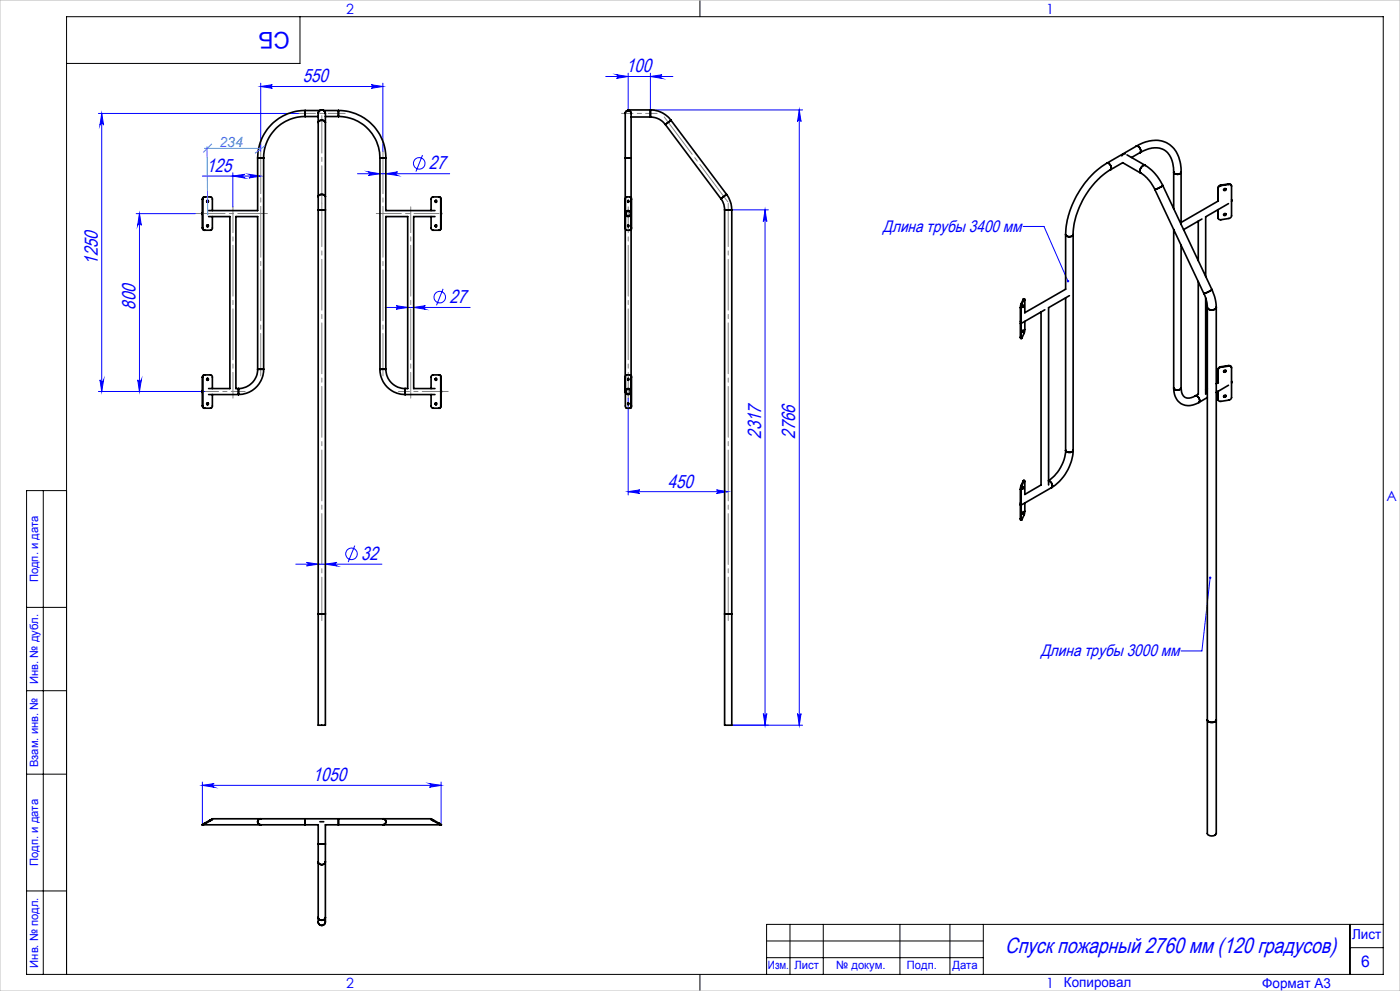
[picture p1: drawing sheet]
<svg xmlns="http://www.w3.org/2000/svg" width="420mm" height="297mm" viewBox="0 0 420 297" stroke-linecap="round" stroke-linejoin="round" font-family="sans-serif">
<g fill="none" stroke="#00f" stroke-width=".3">
<path d="M29.5 34h60M30.5 34l.6 3.5a.55 .55 0 0 0-.6-.5 .55 .55 0 0 0-.5 .5zM30.5 34v83.3M78.2 24.9v20.4M78.2 25.9h36.7M78.2 25.9l3.5-.5a.53 .53 0 0 0-.5 .5 .53 .53 0 0 0 .5 .6zM111.4 25.4l3.5 .5-3.5 .6a.53 .53 0 0 0 .5-.6 .53 .53 0 0 0-.5-.5zM114.9 24.9v20.4M181.7 22.9h20.2M185 22.4l3.5 .5-3.5 .6a.55 .55 0 0 0 .5-.6 .55 .55 0 0 0-.5-.5zM188.5 21.9v11M195.1 22.9l3.5-.5a.55 .55 0 0 0-.5 .5 .55 .55 0 0 0 .5 .6z"/>
<path d="M195.1 21.9v11h45.7M239.8 32.9v184.4M239.8 32.9l.5 3.5a.53 .53 0 0 0-.5-.5 .53 .53 0 0 0-.5 .5zM60.7 52.8h17.5M69.8 52.8l3.6-.6a.55 .55 0 0 0-.6 .6 .55 .55 0 0 0 .6 .5zM69.8 51.8v10.2M74.7 52.2l3.5 .6-3.5 .5a.55 .55 0 0 0 .5-.5 .55 .55 0 0 0-.5-.6zM107.2 52.1h27.7M110.5 51.5l3.5 .6-3.5 .5a.55 .55 0 0 0 .5-.6 .55 .55 0 0 0-.5-.5zM115.7 52.1l3.6-.6a.55 .55 0 0 0-.6 .5 .55 .55 0 0 0 .6 .6zM126.8 46.5l-2 4.9M40.9 64h17.7"/>
<path d="M41.8 64l.6 3.5a.55 .55 0 0 0-.5-.5 .55 .55 0 0 0-.6 .5zM41.8 64v53.3M219.5 62.9h11M229.5 62.9l.5 3.5a.53 .53 0 0 0-.5-.5 .53 .53 0 0 0-.5 .5zM229.5 62.9v154.4M307 67.9h6.2l7.2 16.4M115.6 92.1h25.4M118.8 91.6l3.5 .5-3.5 .6a.53 .53 0 0 0 .5-.6 .53 .53 0 0 0-.5-.5zM124.1 92.1l3.5-.5a.53 .53 0 0 0-.5 .5 .53 .53 0 0 0 .5 .6zM132.9 86.6l-1.9 4.9M29.5 117.3h31.8M30 113.8a.55 .55 0 0 0 .5 .5 .55 .55 0 0 0 .6-.5l-.6 3.5z"/>
<path d="M41.3 113.8a.55 .55 0 0 0 .6 .5 .55 .55 0 0 0 .5-.5l-.6 3.5zM188.5 119.3v29M188.5 147.4l3.4-.6a.53 .53 0 0 0-.5 .6 .53 .53 0 0 0 .5 .5zM188.5 147.4h29.9M214.9 146.8l3.5 .6-3.5 .5a.53 .53 0 0 0 .6-.5 .53 .53 0 0 0-.6-.6zM88.7 169.1h25.9M92 168.6l3.5 .5-3.5 .5a.53 .53 0 0 0 .5-.5 .53 .53 0 0 0-.5-.5zM97.6 169.1l3.5-.5a.53 .53 0 0 0-.5 .5 .53 .53 0 0 0 .5 .5zM106.4 163.5l-1.9 4.9M363 173.1l-2.4 22h-6.3M219.5 217.3h21.3M229 213.9a.53 .53 0 0 0 .5 .4 .53 .53 0 0 0 .5-.4l-.5 3.4z"/>
<path d="M239.3 213.9a.53 .53 0 0 0 .5 .4 .53 .53 0 0 0 .5-.4l-.5 3.4zM60.7 235.4l3.5-.6a.55 .55 0 0 0-.5 .6 .55 .55 0 0 0 .5 .5zM60.7 234.4v12.7M60.7 235.4h71.6M128.8 234.8l3.5 .6-3.5 .5a.55 .55 0 0 0 .5-.5 .55 .55 0 0 0-.5-.6zM132.3 234.4v12.7"/>
<circle cx="125.8" cy="49" r="1.73"/>
<circle cx="131.9" cy="89.1" r="1.73"/>
<circle cx="105.4" cy="166" r="1.73"/>
</g>
<path d="M96.5 60.9v-26.2" fill="none" stroke="#808080" stroke-width=".3" stroke-dasharray="15.2 1.3 1.3 1.3" stroke-dashoffset="4"/>
<path d="M96.5 186v-125.1M218.5 186v-125.1" fill="none" stroke="#808080" stroke-width=".3" stroke-dasharray="15.2 1.3 1.3 1.3" stroke-dashoffset="2.2"/>
<path d="M58.6 64h21.6" fill="none" stroke="#808080" stroke-width=".3" stroke-dasharray="15.2 1.3 1.3 1.3" stroke-dashoffset="6.4"/>
<path d="M112.9 64h18.8" fill="none" stroke="#808080" stroke-width=".3" stroke-dasharray="15.2 1.3 1.3 1.3" stroke-dashoffset="7.7"/>
<path d="M69.9 62v57.3M123.2 62v57.3M188.5 62v57.3M134.5 117.3h-15" fill="none" stroke="#808080" stroke-width=".3" stroke-dasharray="15.2 1.3 1.3 1.3" stroke-dashoffset="7.5"/>
<path d="M78.2 45.3v67.4M114.9 112.7v-67.4" fill="none" stroke="#808080" stroke-width=".3" stroke-dasharray="15.2 1.3 1.3 1.3" stroke-dashoffset="2.5"/>
<path d="M103.5 34h-14" fill="none" stroke="#808080" stroke-width=".3" stroke-dasharray="15.2 1.3 1.3 1.3" stroke-dashoffset="10.1"/>
<path d="M73.5 117.3h-12.1" fill="none" stroke="#808080" stroke-width=".3" stroke-dasharray="15.2 1.3 1.3 1.3" stroke-dashoffset="11.1"/>
<path d="M218.3 60.5l-19-25.4" fill="none" stroke="#808080" stroke-width=".3" stroke-dasharray="15.2 1.3 1.3 1.3" stroke-dashoffset="1.3"/>
<path d="M197.1 34h-10.6" fill="none" stroke="#808080" stroke-width=".3" stroke-dasharray="15.2 1.3 1.3 1.3" stroke-dashoffset="11.8"/>
<g fill="none" stroke="#000" stroke-width=".3">
<path d="M90 5v14h-70M210 0v5M13 147v145M20 147h-12v145h407v-287h-395v287M8 182h12M8 207h12M8 232h12M8 267h12M237 277v15M247 277v15M270 277v15M285 277v15"/>
<path d="M295 277v15M405 277v15M415 277h-185v15M210 292v5M230 282h65M230 287h65M405 284h10"/>
</g>
<path d="M0 0h420v297h-420z" fill="none" stroke="#c0c0c0" stroke-width=".3"/>
<g fill="#00f">
<path d="M362.7 173a.37 .37 0 0 0 .2 .5 .37 .37 0 0 0 .5-.3 .37 .37 0 0 0-.3-.4l-.1 .3 .1-.3zM320.1 84.1l.1 .5h.3l-.1-.3 .1 .3 .2-.2-.1-.4z"/>
<path d="M128.8 234.8l3.5 .6-3.5 .5a.55 .55 0 0 0 .5-.5 .55 .55 0 0 0-.5-.6zM60.7 235.4l3.5-.6a.55 .55 0 0 0-.5 .6 .55 .55 0 0 0 .5 .5zM195.1 22.9l3.5-.5a.55 .55 0 0 0-.5 .5 .55 .55 0 0 0 .5 .6zM185 22.4l3.5 .5-3.5 .6a.55 .55 0 0 0 .5-.6 .55 .55 0 0 0-.5-.5z"/>
<path d="M78.2 25.9l3.5-.5a.53 .53 0 0 0-.5 .5 .53 .53 0 0 0 .5 .6zM111.4 25.4l3.5 .5-3.5 .6a.53 .53 0 0 0 .5-.6 .53 .53 0 0 0-.5-.5zM92 168.6l3.5 .5-3.5 .5a.53 .53 0 0 0 .5-.5 .53 .53 0 0 0-.5-.5zM97.6 169.1l3.5-.5a.53 .53 0 0 0-.5 .5 .53 .53 0 0 0 .5 .5zM110.5 51.5l3.5 .6-3.5 .5a.55 .55 0 0 0 .5-.6 .55 .55 0 0 0-.5-.5zM115.7 52.1l3.6-.6a.55 .55 0 0 0-.6 .5 .55 .55 0 0 0 .6 .6zM118.8 91.6l3.5 .5-3.5 .6a.53 .53 0 0 0 .5-.6 .53 .53 0 0 0-.5-.5zM124.1 92.1l3.5-.5a.53 .53 0 0 0-.5 .5 .53 .53 0 0 0 .5 .6z"/>
<path d="M188.5 147.4l3.4-.6a.53 .53 0 0 0-.5 .6 .53 .53 0 0 0 .5 .5zM214.9 146.8l3.5 .6-3.5 .5a.53 .53 0 0 0 .6-.5 .53 .53 0 0 0-.6-.6z"/>
<path d="M69.8 52.8l3.6-.6a.55 .55 0 0 0-.6 .6 .55 .55 0 0 0 .6 .5zM74.7 52.2l3.5 .6-3.5 .5a.55 .55 0 0 0 .5-.5 .55 .55 0 0 0-.5-.6z"/>
<path d="M239.3 213.9a.53 .53 0 0 0 .5 .4 .53 .53 0 0 0 .5-.4l-.5 3.4zM239.8 32.9l.5 3.5a.53 .53 0 0 0-.5-.5 .53 .53 0 0 0-.5 .5z"/>
<path d="M229 213.9a.53 .53 0 0 0 .5 .4 .53 .53 0 0 0 .5-.4l-.5 3.4zM229.5 62.9l.5 3.5a.53 .53 0 0 0-.5-.5 .53 .53 0 0 0-.5 .5z"/>
<path d="M41.8 64l.6 3.5a.55 .55 0 0 0-.5-.5 .55 .55 0 0 0-.6 .5zM41.3 113.8a.55 .55 0 0 0 .6 .5 .55 .55 0 0 0 .5-.5l-.6 3.5zM30.5 34l.6 3.5a.55 .55 0 0 0-.6-.5 .55 .55 0 0 0-.5 .5zM30 113.8a.55 .55 0 0 0 .5 .5 .55 .55 0 0 0 .6-.5l-.6 3.5z"/>
</g>
<g fill="none" stroke="#000" stroke-width=".5">
<path d="M91.5 34.9a12.4 12.4 0 0 0-12.4 12.4M91.5 33.1a14.2 14.2 0 0 0-14.2 14.2M91.5 33.1v1.8M91.5 34.9h4M91.5 33.1h4.5M95.5 36.7v-1.7a1.46 1.46 0 0 1 1.3-2 2.12 2.12 0 0 1 .8 2.5v1.2M95.5 36.7a1.23 1.23 0 0 1 2.1 0M95.5 36.7v22.2M97.1 33.1h4.4M97.6 34.9h3.9M97.6 36.7v22.2M101.5 34.9a12.5 12.5 0 0 1 12.5 12.4"/>
<path d="M101.5 33.1a14.2 14.2 0 0 1 14.2 14.2M101.5 33.1v1.8M189.3 35.1h5.8M195.1 35.1l2.5 .6 1 .6 1 1M195.1 32.9a7.6 7.6 0 0 1 6.2 3.2M195.1 32.9v2.2M195.1 32.9h-6.6v.2M199.6 37.3l16.7 22.2M201.3 36.1l-1.7 1.2M201.3 36.1l16.7 22.2M60.7 59.7v8.6M60.7 59.7l.2-.5 .3-.2h2.1l.2 .2 .2 .3v3.6"/>
<path d="M60.7 59.7h.1M60.8 59.7v8.6M61.4 59l-.4 .2-.2 .5M77.3 47.3h1.8M77.3 47.3v15.8h-14.7M79.1 47.3v63.4M95.5 58.9v4M95.5 58.9a1.23 1.23 0 0 1 2.1 0M97.6 58.9v4M114 47.3h1.7M114 47.3v63.4M115.7 47.3v15.8h14.8"/>
<path d="M131.7 59l.4 .2 .1 .5M132.2 59.7v8.6M132.2 59.7h.1M132.3 59.7v8.6M132.3 59.7l-.4-.7h-2.1l-.3 .2-.2 .5v3.4M187.6 47.3v-12.3a1.22 1.22 0 0 1 1.2-1.8 2.49 2.49 0 0 1 .5 2.5v11.6M187.6 47.3h1.7M187.6 47.3v74.4l.3 .6h1.3l.2-.6M187.6 59.7l.3-.7h1.3l.2 .7M188.9 59l.4 .7M189.3 59.7h.1M189.3 59.7v8.6"/>
<path d="M189.3 47.3v11.9M189.4 59.7v8.6M216.3 59.5l.2 .4a5.3 5.3 0 0 1 .9 3M218 58.3l1 2 .5 2.6M218 58.3l-1.7 1.2M332 48.9a27.3 27.3 0 0 0-12.3 21.4M332 48.9a1.3 1.3 0 0 1 1.2 2M333.2 50.9a24.7 24.7 0 0 0-11.3 19.4M333.2 50.9l3.6-2.1 5.4 3.1M337.5 46.1l-.6 .2-.4 .4M338.1 46.4l5.5 3.2M340.9 43.8a9.1 9.1 0 0 1 10.1-.3 9.8 9.8 0 0 1 3.3 8.1"/>
<path d="M340.9 43.8a1.27 1.27 0 0 1 1.1 2M340.9 43.8l-8.9 5.1M342 45.8a7.1 7.1 0 0 1 7.6-.6 7.9 7.9 0 0 1 2.5 6.4M342 45.8l-2.5 1.4M342.2 51.9a11.4 11.4 0 0 1 4.2 4.9M343.6 49.6a13.9 13.9 0 0 1 5.2 6M343.6 49.6a1.57 1.57 0 0 0-1.4 2.3M346.4 56.8l14.7 31.1M348.8 55.6l-1.3 .8-1.1 .4M348.8 55.6l14.8 31.2M352.1 51.6a1.26 1.26 0 0 0 2.2 0M352.1 51.6v10.9"/>
<path d="M354.3 51.6v15.7M365.4 56.3v.1M365.4 56.3v4M365.4 56.4v3.9M366.2 55.5l-.7 .4-.1 .4M366.2 55.5l.1 .1M366.3 55.6l-.6 .3-.3 .5M367.7 56.6l-.2 .3h-.4M368.6 55.1l.4 .1 .4 .4M368.6 55.1l.1 .2M368.6 55.1l-2.4 .4M368.7 55.3a.64 .64 0 0 1 .8 .5v9l-.7 .6-2.5 .5a.64 .64 0 0 1-.9-.6"/>
<path d="M368.7 55.3l-2.4 .3M369.5 59.8v.6M60.7 68.3h.1M60.8 68.3l.2 .5 .4 .2M62.2 67.4l.2 .3-.2 .3M62.2 60l.2 .4-.2 .2M62.6 64.9h6.4v51.5h-6.4M63.7 64.9v3.6l-.2 .3-.2 .2h-2.1l-.3-.2-.2-.5M95.5 62.9h2.1M95.5 62.9v154.4h2.1v-154.4M129.3 64.9v3.4l.2 .5 .3 .2h2.1l.4-.7M130.5 64.9h-6.4v51.5h6.4"/>
<path d="M130.8 60l-.2 .3 .2 .3M130.8 67.4l-.2 .2 .2 .4M132.2 68.3l-.1 .5-.4 .2M132.2 68.3h.1M187.6 68.3l.3 .7h1.3l.2-.7M188.3 60.1a.23 .23 0 0 1 .3 .2 .23 .23 0 0 1-.3 .3zM188.4 67.4l.2 .1-.1 .5zM188.5 67.4v.5M188.5 60.1v.5M189.3 68.3l-.4 .7M189.3 68.3h.1M189.3 68.8v43.7"/>
<path d="M217.4 62.9h2.1M217.4 62.9v154.4h2.1v-154.4M319.7 70.3a1.32 1.32 0 0 0 2.2 0M319.7 70.3v16.4l-12.3 7v-3.8l-.1-.3-.1 .1M321.9 70.3v64.6M352.1 68.8v47.4M354.3 73.5v42.7M359.5 66.3v11.8M360.6 65.6l-5.5 3.2M365.4 65.2l.1 .3M365.4 65.2v.1M365.4 62.9v2.3"/>
<path d="M365.4 62.8v2.5M365.5 60.2l-11.2 6.5M367.7 64.1l-.2 .3h-.4M368.5 61l-6.8 4v17.9M306.1 92.2v8.9M306.1 92.2h.3M306.3 91.1l-.2 1.1M306.3 91.1h.3M306.4 92.2v8.9M306.6 91.1l-.2 1.1M306.9 91.4l-.1 .7zM306.9 98.9l-.1 .7z"/>
<path d="M307 89.7h.2M307 89.7l-.7 1.4M307.2 89.7l-.6 1.4M307.3 89.6l-.3 .1M307.4 96.3v3.1l-.9 2.1-.1-.4M312.3 93.5v51.8l-4.9 2.9v-3.8l-.1-.4-.1 .1M313.4 92.8l-6.8 4M319.7 89.2v45.7M320.8 88.6l-6.2 3.6v53.1M359.5 84.4v33.7l-.9 .6M361.1 87.9l.9 2.5 .2 1.7M361.7 89.3v28.8"/>
<path d="M362.2 92.1a1.55 1.55 0 0 0 2.7 0M362.2 92.1v157.7a1.55 1.55 0 0 0 2.7 0v-157.7M363.6 86.8l.9 2.3 .4 3M363.6 86.8l-1.1 .7-1.4 .4M364.9 92.1a1.56 1.56 0 0 1-2.7 0M60.7 113v8.7M60.7 113l.2-.5 .3-.1h2.1l.2 .1 .2 .4v3.5M60.7 113h.1M60.8 113v8.7M61.4 112.4l-.4 .1-.2 .5M62.2 113.4l.2 .3-.2 .3M62.6 118.2h8.9"/>
<path d="M63.7 118.2v3.6l-.2 .4-.2 .1h-2.1l-.3-.1-.2-.5M71.5 116.4v1.8M77.3 110.7a5.8 5.8 0 0 1-5.8 5.7M77.3 110.7h1.8M77.3 110.7v-45.8h-6.5v51.5h.7M79.1 110.7a7.6 7.6 0 0 1-7.6 7.5M114 110.7a7.5 7.5 0 0 0 7.5 7.5M114 110.7h1.7M115.7 110.7a5.8 5.8 0 0 0 5.8 5.7M115.7 110.7v-45.8h6.6v51.5h-.8M121.5 116.4v1.8M121.5 118.2h9"/>
<path d="M129.3 118.2v3.5l.2 .5 .3 .1h2.1l.4-.6M130.8 113.4l-.2 .2 .2 .4M131.7 112.4l.4 .1 .1 .5M132.2 113v8.7M132.2 113h.1M132.3 113v8.7M132.3 113l-.4-.6h-2.1l-.3 .1-.2 .5v3.4M187.6 113l.3-.6h1.3l.2 .6M188.4 113.4l.2 .1-.1 .5zM188.5 113.4v.5M188.9 112.4l.4 .6M189.3 113h.1"/>
<path d="M189.3 113v8.7M189.4 113v8.7M306.1 101.1l.1 .3 .3 .1M306.1 101.1h.3M352.1 116.2a4.6 4.6 0 0 0 1.9 4.5 4.6 4.6 0 0 0 4.9 .3l.8-.4M352.1 116.2a1.29 1.29 0 0 0 2.2 0M354.3 116.2a2.55 2.55 0 0 0 2.3 3.1l2-.6M358.6 118.7a1.34 1.34 0 0 1 1.3 1.7l-.2 .2M362.2 119.1l-2.5 1.5M362.2 116.6l-.5 .2M365.4 119.6l.1 .3M365.4 110.7v4"/>
<path d="M365.4 117.3v2.3M365.4 110.7v.2M365.4 119.6v.1M365.4 110.9v3.8M365.4 117.3v2.4M365.5 114.6l-.6 .4M366.2 109.9l-.7 .4-.1 .4M366.2 109.9l.1 .2M366.3 110.1l-.6 .3-.3 .5M367.7 111l-.2 .4-.4-.1M367.7 118.5l-.2 .4-.4-.1M368.5 115.5l-3.6 2.1"/>
<path d="M368.6 109.6h.4l.4 .4M368.6 109.6l.1 .1M368.6 109.6l-2.4 .3M368.7 109.7a.64 .64 0 0 1 .8 .6v8.9l-.7 .7-2.5 .4a.64 .64 0 0 1-.9-.6M368.7 109.7l-2.4 .4M369.5 114.3v.5M60.7 121.7h.1M60.8 121.7l.2 .5 .4 .1M62.2 120.7l.2 .3-.2 .3M130.8 120.7l-.2 .2 .2 .4M132.2 121.7l-.1 .5-.4 .1M132.2 121.7h.1"/>
<path d="M188.4 120.7l.2 .2-.1 .4-.2-.1zM188.5 120.8v.4M189.3 121.7l-.4 .6M189.3 121.7h.1M319.7 134.9a11.8 11.8 0 0 1-5.1 9.1M319.7 134.9a1.32 1.32 0 0 0 2.2 0M321.9 134.9a14.2 14.2 0 0 1-6.4 11.2M306.1 146.6v8.9M306.1 155.5v.3l.4 .1M306.1 146.6l.3 .1M306.1 155.5h.3M306.3 145.5l-.2 1.1"/>
<path d="M306.3 145.5l.3 .1M306.4 146.7v8.8M306.6 145.6l-.2 1.1M306.9 145.8l-.1 .8zM306.9 153.3l-.1 .8zM307 144.1h.2M307 144.1l-.7 1.4M307.2 144.1l-.6 1.5M307.3 144l-.3 .1M307.4 150.8v3l-.9 2.1-.1-.4M314.6 144.1a1.39 1.39 0 0 1 .9 2M315.5 146.1l-8.9 5.1"/>
<path d="M95.5 184h2.1zM217.4 184h2.1zM362.2 215.8a1.58 1.58 0 0 0 2.7 0 1.58 1.58 0 0 1-2.7 0zM60.7 247.1l.1 .1M61 247.2h17.2M61.3 246.8l-.6 .3M61.3 246.8l.1 .1M61.4 246.9l-.5 .4-.2-.2M63 245.8l.1 .2M63 245.8l-1.7 1M63.1 246l-1.7 .9M63.6 245.5l-.6 .3"/>
<path d="M63.6 245.5l.1 .1-.6 .4M78.2 245.4h13.3M78.2 247.2h13.3M78.2 245.4a.9 .9 0 0 0-.9 .9 .9 .9 0 0 0 .9 .9M78.2 245.4l-14.6 .1M91.5 245.4v1.8M91.5 247.2h4v5.7M91.5 245.4h10M95.5 252.9v5.4M95.5 252.9h2.1M95.5 258.3a1.1 1.1 0 0 0 1 .9 1.1 1.1 0 0 0 1.1-.9M95.5 258.3v16.7"/>
<path d="M96 246.3h1.1M97.6 252.9v5.4M97.6 258.3v16.7M101.5 245.4h13.4M101.5 247.2h13.4M101.5 245.4v1.8M101.5 247.2h-3.9v5.7M114.9 245.4a.9 .9 0 0 1 .9 .9 .9 .9 0 0 1-.9 .9M114.9 245.4l14.5 .1M114.9 247.2h17.1M129.4 245.5l.6 .3M129.4 245.5l-.1 .1 .6 .4"/>
<path d="M129.9 246l1.8 .9M130 245.8l-.1 .2M130 245.8l1.8 1M131.7 246.9l.5 .4 .1-.2M131.8 246.8l.5 .3M131.8 246.8l-.1 .1M132.3 247.1v.1M95.5 275a1.9 1.9 0 0 0 .9 2.4 1.75 1.75 0 0 0 1.2-2.4M95.5 275a1.11 1.11 0 0 0 1 .8 1.11 1.11 0 0 0 1.1-.8"/>
<circle cx="367.4" cy="56.8" r=".34"/>
<circle cx="62.3" cy="60.3" r=".27"/>
<circle cx="62.3" cy="67.7" r=".27"/>
<circle cx="130.8" cy="60.3" r=".27"/>
<circle cx="130.8" cy="67.7" r=".27"/>
<circle cx="188.5" cy="64" r=".89"/>
<circle cx="188.5" cy="64" r=".68"/>
<circle cx="367.4" cy="64.3" r=".34"/>
<circle cx="62.3" cy="113.7" r=".27"/>
<circle cx="130.8" cy="113.7" r=".27"/>
<circle cx="188.4" cy="117.3" r=".68"/>
<circle cx="188.5" cy="117.3" r=".89"/>
<circle cx="367.4" cy="111.2" r=".34"/>
<circle cx="367.4" cy="118.7" r=".34"/>
<circle cx="62.3" cy="121" r=".27"/>
<circle cx="130.8" cy="121" r=".27"/>
</g>
<path d="M61 45.7l2.6-2.6zM76.5 46l3-2.3zM62.1 43.9l.2 20.6z" fill="#000" stroke="#2196f3" stroke-width=".3"/>
<path d="M61.2 44.5h17" fill="none" stroke="#2196f3" stroke-width=".3"/>
<text font-size="6.9" fill="#00f" x="86.9" y="9.4" transform="rotate(-180 86.9 9.4)">СБ</text>
<text font-size="6.6" fill="#00f" x="301.5" y="285.5">Спуск пожарный 2760 мм (120 градусов)</text>
<g font-size="5.7" fill="#00f">
<text x="187.9" y="21.7">100</text>
<text x="90.9" y="24.7">550</text>
<text x="62" y="51.5">125</text>
<text x="128.6" y="50.8">27</text>
<text x="29.3" y="79.3" transform="rotate(-90 29.3 79.3)">1250</text>
<text x="40.6" y="92.8" transform="rotate(-90 40.6 92.8)">800</text>
<text x="134.8" y="90.9">27</text>
<text x="228.3" y="131.5" transform="rotate(-90 228.3 131.5)">2317</text>
<text x="238.6" y="131.5" transform="rotate(-90 238.6 131.5)">2766</text>
<text x="200.3" y="146.1">450</text>
<text x="108.3" y="167.8">32</text>
<text x="93.9" y="234.1">1050</text>
</g>
<g font-size="5" fill="#00f">
<text x="264.9" y="69.5">Длина трубы 3400 мм</text>
<text x="312.2" y="196.7">Длина трубы 3000 мм</text>
</g>
<text font-size="4.8" fill="#00f" x="408.3" y="289.7">6</text>
<g font-size="4.2" fill="#00f">
<text x="103.8" y="4.2">2</text>
<text x="313.8" y="4.2">1</text>
<text x="415.9" y="150.2">A</text>
<text x="103.8" y="296.2">2</text>
<text x="313.8" y="296.2">1</text>
</g>
<text font-size="4.2" fill="#2196f3" x="65.8" y="44">234</text>
<g font-size="4.1" fill="#00f">
<text x="405.6" y="281.5">Лист</text>
<text x="319.2" y="295.9">Копировал</text>
<text x="378.7" y="296">Формат А3</text>
</g>
<g font-size="3.4" fill="#00f">
<text x="11.4" y="174.5" transform="rotate(-90 11.4 174.5)">Подп. и дата</text>
<text x="11.4" y="205" transform="rotate(-90 11.4 205)">Инв. № дубл.</text>
<text x="11.4" y="229.9" transform="rotate(-90 11.4 229.9)">Взам. инв. №</text>
<text x="11.4" y="259.5" transform="rotate(-90 11.4 259.5)">Подп. и дата</text>
<text x="11.4" y="290" transform="rotate(-90 11.4 290)">Инв. № подл.</text>
<text x="230.4" y="290.4">Изм.</text>
<text x="238.3" y="290.4">Лист</text>
<text x="250.9" y="290.4">№ докум.</text>
<text x="272.1" y="290.4">Подп.</text>
<text x="285.7" y="290.5">Дата</text>
</g>
</svg>
